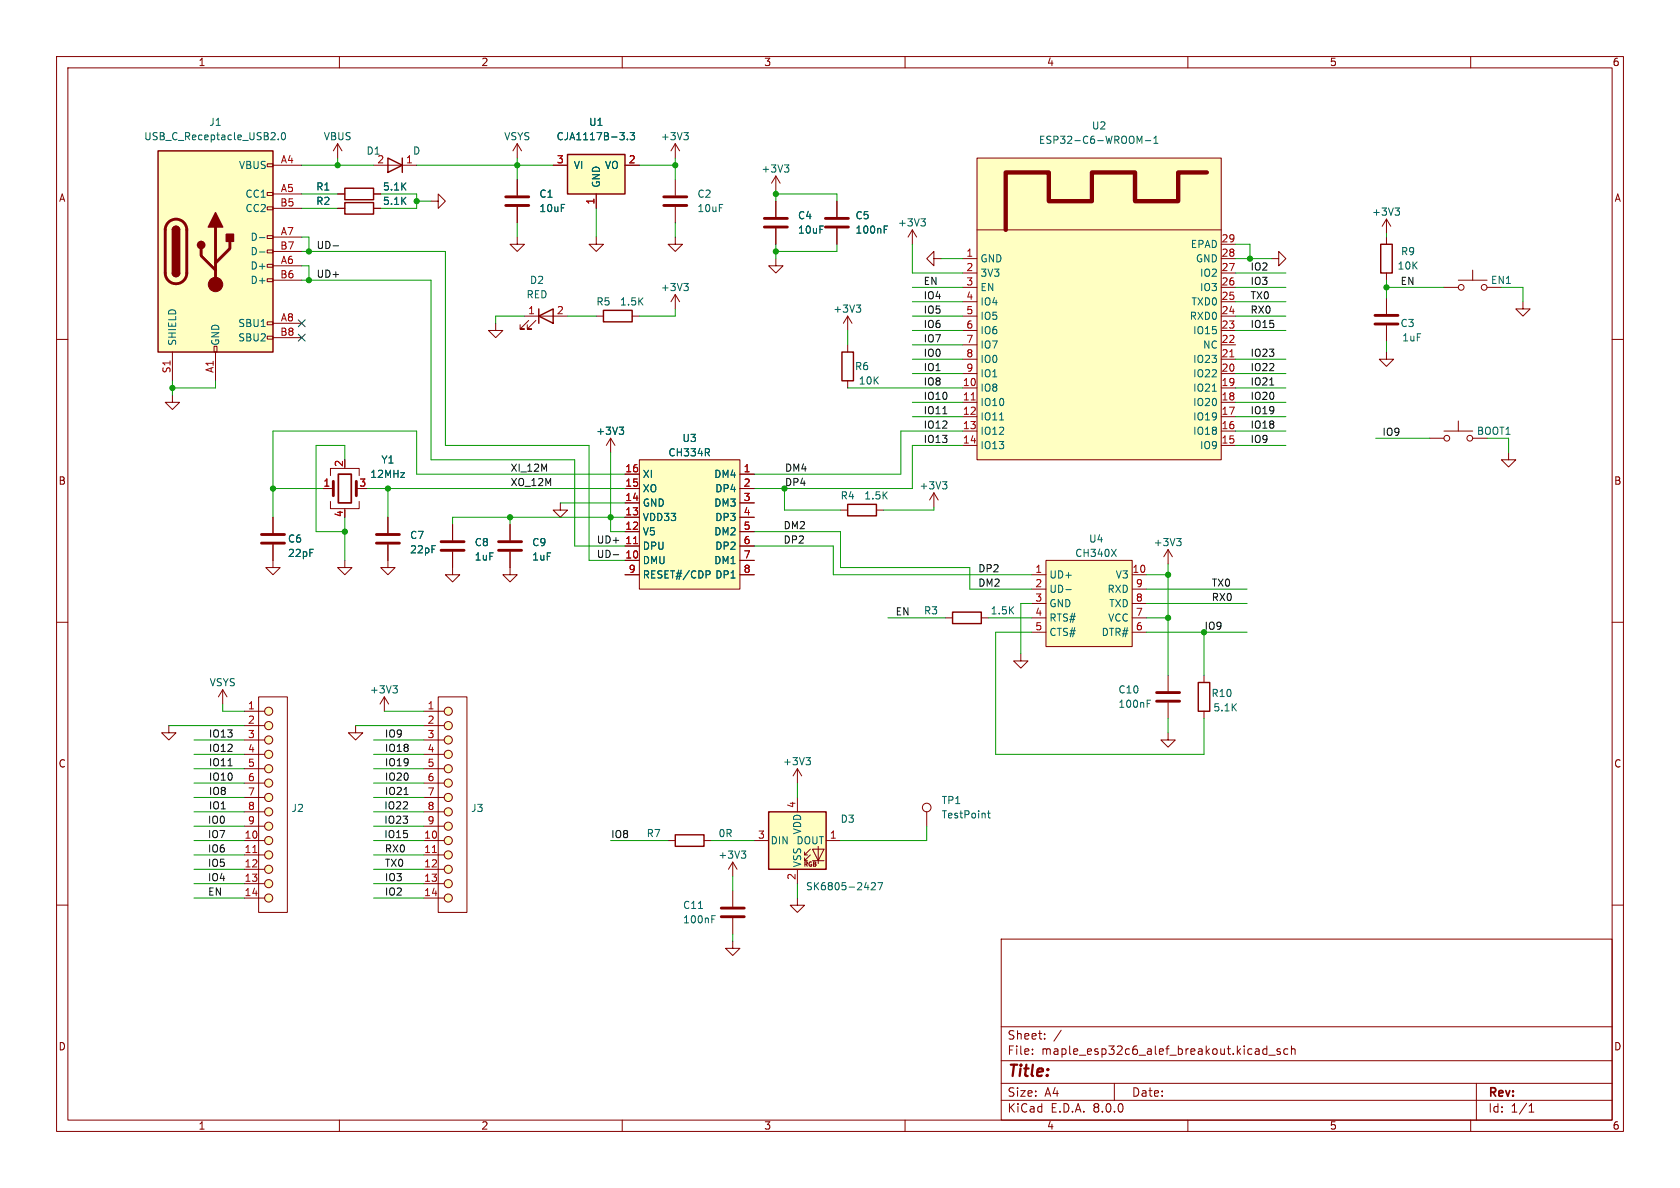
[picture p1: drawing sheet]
<svg xmlns="http://www.w3.org/2000/svg" width="297mm" height="210mm" viewBox="0 0 297 210" stroke-linecap="round" stroke-linejoin="round" font-family="sans-serif">
<g fill="none" stroke="#840000" stroke-width=".18">
<path d="M10 10h277v190h-277zM12 12h273v186h-273zM60 10v2M110 10v2M160 10v2M210 10v2M260 10v2M10 60h2M285 60h2M107.9 77.5l-.7 1.2M107.9 77.5v2.5M107.9 77.5l.8 1.2"/>
<path d="M48.3 96.3v4h1.2l-1.2 1.3-1.3-1.3h1.3M48.3 91.4v2.8M10 110h2M285 110h2M10 160h2M285 160h2M129.5 166.4v1.2h1.3l-1.3 1.3-1.2-1.3h1.2M177 166h108v32h-108zM60 198v2M110 198v2M160 198v2M177 194.5h108"/>
<path d="M177 191.5h108M177 187.5h108M177 181.5h108M182.5 186.3v.1M182.5 185.5v.1M184.7 183.6v.1M184.7 182.8v.1M187.6 182.1l-1.3 2M197 191.5v3M210 198v2M224 184.9v1.5M224 185.5l-.5-.1-.3 .3v.4l.2 .2h.6"/>
<path d="M224.3 186.5h1.2M226.3 185.5l-.3-.1-.3 .2 .1 .2 .5 .2v.3h-.6M227.7 185.5l-.5-.1-.2 .3v.4l.1 .2h.6M228.3 185.5l.2-.1 .4 .1 .1 .9M228.3 184.9v1.5M260 198v2M261 191.5v6.5M270.3 196.6h.9M270.3 195.5l.4-.4v1.5"/>
</g>
<path d="M46.2 96h4.1M46.2 94.5h4.1" fill="none" stroke="#840000" stroke-width=".51"/>
<path d="M109.5 75.5h.7l-.4 .5M110 76l.2 .2v.3l-.2 .3" fill="none" stroke="#006464" stroke-width=".18"/>
<path d="M113 81.3h17.8v22.8h-17.8z" fill="#ffffc2"/>
<g fill="none" stroke="#840000" stroke-width=".18">
<path d="M61 99.1v1.2h1.2l-1.2 1.3-1.3-1.3h1.3M110.5 83.8h2.5M110.5 99.1h2.5M110.5 96.5h2.5M110.5 94h2.5M110.5 91.4h2.5M110.5 88.9h2.5M110.5 86.4h2.5M113 81.3h17.8v22.8h-17.8zM130.8 83.8h2.5M130.8 99.1h2.5M130.8 96.5h2.5"/>
<path d="M130.8 94h2.5M130.8 91.4h2.5M130.8 88.9h2.5M130.8 86.4h2.5M80 100.3v1.3h1.3l-1.3 1.3-1.3-1.3h1.3M90.2 100.3v1.3h1.2l-1.2 1.3-1.3-1.3h1.3M110.5 101.6h2.5M130.8 101.6h2.5M62.9 128.3v1.2h1.2l-1.2 1.3-1.3-1.3h1.3M67.9 123.2l-.7 1.3M67.9 123.2v2.5M67.9 123.2l.8 1.3"/>
<path d="M74.9 138.4h3.6M74.9 135.9h3.6M74.9 133.4h3.6M74.9 130.8h3.6M74.9 128.3h3.6M74.9 125.7h3.6M77.5 123.2h5v38.1h-5zM74.9 158.8h3.6M74.9 156.2h3.6M74.9 153.7h3.6M74.9 151.1h3.6M74.9 148.6h3.6"/>
<path d="M74.9 146.1h3.6M74.9 143.5h3.6M74.9 141h3.6M118.1 148.6h1.3M124.5 148.6h1.2M129.5 152.4v2.5M129.5 157.5v2.8M129.5 152.4l-.7 1.3M129.5 152.4l.8 1.3M141 158.8v1.2h1.2l-1.2 1.3-1.3-1.3h1.3M163.8 143.5v2.6M129.5 162.3v2.8"/>
<circle cx="79.2" cy="133.3" r=".72"/>
<circle cx="79.2" cy="128.3" r=".72"/>
<circle cx="79.2" cy="138.4" r=".72"/>
<circle cx="79.2" cy="135.9" r=".72"/>
<circle cx="79.2" cy="130.8" r=".72"/>
<circle cx="79.2" cy="125.7" r=".72"/>
<circle cx="79.2" cy="151.1" r=".72"/>
<circle cx="79.2" cy="158.7" r=".72"/>
<circle cx="79.2" cy="143.5" r=".72"/>
<circle cx="79.2" cy="141" r=".72"/>
<circle cx="79.2" cy="148.6" r=".72"/>
<circle cx="79.2" cy="146" r=".72"/>
<circle cx="79.2" cy="156.2" r=".72"/>
<circle cx="79.2" cy="153.7" r=".72"/>
<circle cx="163.8" cy="142.7" r=".76"/>
</g>
<path d="M112 96.1h.7M76.4 150.7h.8" fill="none" stroke="#a90000" stroke-width=".18"/>
<path d="M125 80l.4 .6M125.4 79.4v.5M124.8 100.9h.5l.3 .3-.2 .3-.6 .1M69.5 121.2h.7l-.4 .5M70 121.7l.2 .3v.3l-.2 .2M131.1 150.4h.7l-.4 .5M131.6 150.9l.2 .3v.3l-.2 .2M174.6 143.8h.5M174.8 143.3v1.1l.3 .2M123.5 160.6h.7M125.8 162.5h.5M125.8 161.9h.6" fill="none" stroke="#006464" stroke-width=".18"/>
<g fill="#ffffc2" stroke="#ffffc2" stroke-width=".18">
<circle cx="79.2" cy="158.7" r=".72"/>
<circle cx="79.2" cy="156.2" r=".72"/>
<circle cx="79.2" cy="153.7" r=".72"/>
<circle cx="79.2" cy="151.1" r=".72"/>
<circle cx="79.2" cy="148.6" r=".72"/>
<circle cx="79.2" cy="146" r=".72"/>
<circle cx="79.2" cy="143.5" r=".72"/>
<circle cx="79.2" cy="141" r=".72"/>
<circle cx="79.2" cy="138.4" r=".72"/>
<circle cx="79.2" cy="135.9" r=".72"/>
<circle cx="79.2" cy="133.3" r=".72"/>
<circle cx="79.2" cy="130.8" r=".72"/>
<circle cx="79.2" cy="128.3" r=".72"/>
<circle cx="79.2" cy="125.7" r=".72"/>
</g>
<path d="M127.5 162.1h4.1M127.5 160.5h4.1" fill="none" stroke="#840000" stroke-width=".51"/>
<path d="M119.4 147.6h5.1v2h-5.1z" fill="none" stroke="#840000" stroke-width=".25"/>
<path d="M135.9 143.5h10.1v10.2h-10.1z" fill="#ffffc2"/>
<g fill="none" stroke="#840000" stroke-width=".18">
<path d="M59.7 25.4l-.8 1.3M59.7 25.4v2.5M59.7 25.4l.8 1.3M59.7 34.3h1.3M66 34.3h1.3M141 135.9v2.5M141 135.9l-.8 1.3M141 135.9l.7 1.3M133.3 148.6h2.6M141 141v2.5M141 153.7v2.5M142.2 152.1h.5"/>
<path d="M142.2 151.1h.5M143.3 151.1l-1.1 1v-.5M143.3 150.1l-1.1 1v-.5M143.6 150.1h2.1l-1 2zM143.6 152.1h2.1M144.7 149.6v3.1M146 148.6h2.6"/>
</g>
<path d="M61 33.3h5v2h-5zM135.9 143.5h10.1v10.2h-10.1z" fill="none" stroke="#840000" stroke-width=".25"/>
<path d="M142.5 133.9h.8l-.5 .5M143 134.4l.3 .3v.3l-.3 .2M154 156.1l.5-.1 .3 .4-.8 .9h.8M155.2 156h.8l-.5 1.3" fill="none" stroke="#006464" stroke-width=".18"/>
<path d="M27.9 26.7h20.4v35.5h-20.4z" fill="#ffffc2"/>
<g fill="none" stroke="#840000" stroke-width=".18">
<path d="M47.2 36.6h1.1v.5h-1.1zM47.2 34h1.1v.5h-1.1zM47.2 29h1.1v.5h-1.1zM48.3 29.2h5M48.3 34.3h5M48.3 36.8h5M47.2 59.4h1.1v.5h-1.1zM47.2 56.9h1.1v.5h-1.1zM47.2 49.3h1.1v.5h-1.1zM47.2 46.7h1.1v.5h-1.1zM47.2 44.2h1.1v.5h-1.1zM47.2 41.7h1.1v.5h-1.1z"/>
<path d="M48.3 47h5M48.3 41.9h5M48.3 57.2h5M48.3 49.5h5M48.3 44.5h5M48.3 59.7h5M87.6 57.2v1.2h1.3l-1.3 1.3-1.2-1.3h1.2M30.5 62.2v5.1M37.8 61.2h.6v1h-.6zM38.1 62.2v5.1M245.1 62.2v1.3h-1.3l1.3 1.3 1.3-1.3h-1.3M148.6 90.2h1.3"/>
<path d="M154.9 90.2h1.3M165.1 87.1l-.8 1.3M165.1 87.1v2.6M165.1 87.1l.8 1.3M206.5 97.2v2.5M206.5 97.2l-.8 1.2M206.5 97.2l.8 1.2M180.5 115.6v1.2h1.2l-1.2 1.3-1.3-1.3h1.3M206.5 119.4v2.8M212.9 119.4v1.3M206.5 129.5v1.3h1.3l-1.3 1.3-1.3-1.3h1.3M206.5 124.2v2.8"/>
<path d="M212.9 125.7v1.3"/>
</g>
<path d="M27.9 26.7h20.4v35.5h-20.4zM30.5 48.3a.64 .64 0 0 0 .6 .6 .64 .64 0 0 0 .6-.6M30.5 40.6a.64 .64 0 0 1 .6-.6 .64 .64 0 0 1 .6 .6M149.9 89.2h5v2h-5zM211.8 120.7h2.1v5h-2.1z" fill="none" stroke="#840000" stroke-width=".25"/>
<path d="M29.8 39.3a1.91 1.91 0 0 1 2-.4 1.91 1.91 0 0 1 1.2 1.7v7.7a1.91 1.91 0 0 1-1.9 1.9 1.91 1.91 0 0 1-1.9-1.9v-7.8l.2-.6zM35.6 43.9v1.3l2.5 2.6M38.1 40.1v10.2M40.6 42.7v1.2l-2.5 2.6M204.5 124h4M204.5 122.4h4" fill="none" stroke="#840000" stroke-width=".51"/>
<g fill="#840000" stroke="#840000" stroke-width=".25">
<path d="M30.5 48.3h1.2a.64 .64 0 0 1-.6 .6 .64 .64 0 0 1-.6-.6z"/>
<path d="M30.5 40.6h1.2v7.7h-1.2z"/>
<path d="M30.7 40.2a.64 .64 0 0 1 .7-.1 .64 .64 0 0 1 .3 .5h-1.2z"/>
<path d="M38.1 37.6l1.3 2.5h-2.6z"/>
<path d="M40 41.4h1.3v1.3h-1.3z"/>
<circle cx="35.6" cy="43.3" r=".63"/>
</g>
<circle cx="38.1" cy="50.3" r="1.27" fill="#840000" stroke="#840000" stroke-width=".18"/>
<path d="M49.2 24.6v.1M49.9 23.6l.1-.2a.68 .68 0 0 1 .5 .7 .68 .68 0 0 1-.5 .6l-.1-.1-.2-.4zM45.9 42h.9M45.9 44.5h.9M166.6 85.2h.8l-.4 .4M167.2 85.6l.2 .3v.3l-.2 .2M208 95.2h.8l-.4 .5M208.6 95.7l.2 .2v.3l-.2 .3M202.8 124.4h.4M202.8 123.8h.6" fill="none" stroke="#006464" stroke-width=".18"/>
<path d="M184.9 99.1h15.3v15.2h-15.3z" fill="#ffffc2"/>
<g fill="none" stroke="#840000" stroke-width=".18">
<path d="M66 29.2h7.7M91.4 25.4l-.7 1.3M91.4 25.4v2.5M91.4 31.8v2.7M91.4 36.6v2.8M91.4 25.4l.8 1.3M245.1 38.7v2.6M245.1 38.7l.8 1.3M245.1 38.7l-.8 1.3M119.4 41.9v1.3h1.2l-1.2 1.3-1.3-1.3h1.3M224.8 45.7h1.3v-1.2l1.2 1.2-1.2 1.3v-1.3M245.1 41.9v1.3"/>
<path d="M245.1 48.3v1.2M245.1 52.7v2.8M245.1 57.5v2.8M255.3 50.8h2.5M257.8 49.5h5.1M260.3 47.8v1.7M262.9 50.8h2.5M269.2 53.3v1.3h-1.2l1.2 1.3 1.3-1.3h-1.3M30.5 69.9v1.2h1.2l-1.2 1.3-1.3-1.3h1.3M252.7 77.5h2.6M255.3 76.2h5M257.8 74.4v1.8"/>
<path d="M260.3 77.5h2.6M57.1 86.4h1.8M58.4 88.6v1.3h5.1v-1.3M58.4 84.1v-1.3h5.1v1.3M61 89.9v.3M68.6 96.3v4h1.2l-1.2 1.3-1.3-1.3h1.3M68.6 91.4v2.8M80 92.7v2.8M80 97.5v2.8M90.2 92.7v2.8M90.2 97.5v2.8M99.1 88.9v1.3h1.2l-1.2 1.2-1.3-1.2h1.3"/>
<path d="M184.9 99.1h15.3v15.2h-15.3zM266.7 80v1.3h-1.3l1.3 1.3 1.3-1.3h-1.3M167.1 109.2h1.3M173.5 109.2h1.3M182.4 101.6h2.5M182.4 104.1h2.5M182.4 106.7h2.5M182.4 109.2h2.5M182.4 111.8h2.5M200.2 101.6h2.5M200.2 104.1h2.5M200.2 106.7h2.5"/>
<path d="M200.2 109.2h2.5M200.2 111.8h2.5"/>
<circle cx="258.3" cy="50.8" r=".51"/>
<circle cx="262.4" cy="50.8" r=".51"/>
<circle cx="255.8" cy="77.5" r=".51"/>
<circle cx="259.8" cy="77.5" r=".51"/>
</g>
<path d="M246.6 36.8h.8l-.4 .5M247.2 37.3l.2 .2v.3l-.2 .2M196.5 97.1l.8 1.3M197.3 97.1l-.8 1.3M188.4 104.2h1" fill="none" stroke="#006464" stroke-width=".18"/>
<path d="M68.6 27.9l2.5 1.3-2.5 1.3zM71.1 27.9v2.6M244.1 43.2h2v5.1h-2zM168.4 108.2h5.1v2h-5.1z" fill="none" stroke="#840000" stroke-width=".25"/>
<path d="M89.4 36.3h4.1M89.4 34.8h4.1M243.1 57.3h4M243.1 55.8h4M58.9 85.1v2.5M63 85.1v2.5M66.5 96h4.1M66.5 94.5h4.1M78 97.3h4M78 95.8h4M88.1 97.3h4.1M88.1 95.8h4.1" fill="none" stroke="#840000" stroke-width=".51"/>
<path d="M59.8 83.8h2.3v5.1h-2.3z" fill="none" stroke="#840000" stroke-width=".3"/>
<path d="M172.7 27.9h43.2v53.4h-43.2z" fill="#ffffc2"/>
<g fill="none" stroke="#840000" stroke-width=".18">
<path d="M172.7 27.9h43.2v53.4h-43.2zM170.2 45.7h2.5M170.2 48.3h2.5M170.2 58.4h2.5M170.2 55.9h2.5M170.2 53.3h2.5M170.2 50.8h2.5M172.7 40.6h43.2M215.9 45.7h2.5M215.9 48.3h2.5M215.9 58.4h2.5M215.9 55.9h2.5"/>
<path d="M215.9 53.3h2.5M215.9 50.8h2.5M215.9 43.2h2.5M170.2 68.6h2.5M170.2 71.1h2.5M170.2 73.7h2.5M170.2 76.2h2.5M170.2 78.7h2.5M170.2 66h2.5M170.2 63.5h2.5M170.2 61h2.5M215.9 68.6h2.5"/>
<path d="M215.9 71.1h2.5M215.9 73.7h2.5M215.9 76.2h2.5M215.9 78.7h2.5M215.9 66h2.5M215.9 63.5h2.5M215.9 61h2.5"/>
</g>
<path d="M213.4 30.5h-5.1v5.1h-7.6v-5.1h-7.7v5.1h-7.6v-5.1h-7.6v10.1" fill="none" stroke="#840000" stroke-width=".76"/>
<path d="M171.7 70.7h.7M217.4 63.1h.7" fill="none" stroke="#a90000" stroke-width=".18"/>
<path d="M201.4 25l.5-.9v1.2M202.5 24.9h.9M204 25.3h.7M204 24.4l.3-.3v1.2M176.7 74.2h.7M214.3 69.2h.7" fill="none" stroke="#006464" stroke-width=".18"/>
<path d="M100.3 27.3h10.2v7h-10.2z" fill="#ffffc2"/>
<path d="M61 35.8h5v2h-5zM100.3 27.3h10.2v7h-10.2zM95.2 55.9l2.6-1.3v2.6zM95.2 54.6v2.6M106.7 54.9h5.1v2h-5.1zM148.8 62.2h2.1v5.1h-2.1z" fill="none" stroke="#840000" stroke-width=".25"/>
<g fill="none" stroke="#840000" stroke-width=".18">
<path d="M59.7 36.8h1.3M59.7 34.3h1.3M66 36.8h1.3M66 34.3h1.3M76.2 35.6h1.3v-1.3l1.2 1.3-1.2 1.2v-1.2M91.4 31.8v2.7M91.4 36.6v2.8M97.8 29.2h2.5M105.4 34.3v2.5M110.5 29.2h2.5M119.4 25.4v2.5M119.4 31.8v2.7"/>
<path d="M119.4 36.6v2.8M119.4 25.4l-.8 1.3M119.4 25.4l.7 1.3M137.2 31.1l-.8 1.3M137.2 31.1v2.6M137.2 35.6v2.8M137.2 31.1l.7 1.3M148 35.6v2.8M91.4 41.9v1.3h1.3l-1.3 1.3-1.2-1.3h1.2M92.7 55.9h7.6M93.5 56.6l-1.6 1.6h.8h-.8v-.8M94.7 56.6l-1.5 1.6h.8h-.8v-.8"/>
<path d="M105.4 41.9v1.3h1.3l-1.3 1.3-1.3-1.3h1.3M105.4 55.9h1.3M111.8 55.9h1.2M119.4 52.1v2.5M119.4 52.1l-.8 1.2M119.4 52.1l.7 1.2M137.2 45.7v1.3h1.2l-1.2 1.3-1.3-1.3h1.3M137.2 40.4v2.8M148 40.4v2.8M149.9 55.9l-.8 1.3M149.9 55.9v2.5M149.9 55.9l.7 1.3"/>
<path d="M161.3 40.6l-.8 1.3M161.3 40.6v2.6M161.3 40.6l.8 1.3M165.1 45.7v-1.2l-1.3 1.2 1.3 1.3v-1.3h1.3M149.9 61v1.2M149.9 67.3v1.3M48.3 91.4v2.8M48.3 96.3v2.8M57.1 86.4h1.3M68.6 91.4v2.8M68.6 96.3v2.8M80 92.7v2.8"/>
<path d="M80 97.5v2.8M90.2 92.7v2.8M90.2 97.5v2.8M110.5 86.4h2.5M110.5 83.8h2.5M110.5 99.1h2.5M110.5 96.5h2.5M110.5 94h2.5M110.5 91.4h2.5M110.5 88.9h2.5M130.8 86.4h2.5M130.8 83.8h2.5"/>
<path d="M130.8 99.1h2.5M130.8 96.5h2.5M130.8 94h2.5M130.8 91.4h2.5M130.8 88.9h2.5M110.5 101.6h2.5M130.8 101.6h2.5M29.8 128.3v1.2h1.3l-1.3 1.3-1.2-1.3h1.2M39.4 121.9l-.8 1.3M39.4 121.9v2.6M39.4 121.9l.7 1.3M43.2 138.4h3.5"/>
<path d="M43.2 135.9h3.5M43.2 133.4h3.5M43.2 130.8h3.5M43.2 128.3h3.5M43.2 125.7h3.5M45.7 123.2h5.1v38.1h-5.1zM43.2 158.8h3.5M43.2 156.2h3.5M43.2 153.7h3.5M43.2 151.1h3.5M43.2 148.6h3.5M43.2 146.1h3.5"/>
<path d="M43.2 143.5h3.5M43.2 141h3.5"/>
<circle cx="47.5" cy="138.4" r=".72"/>
<circle cx="47.5" cy="135.9" r=".72"/>
<circle cx="47.5" cy="128.3" r=".72"/>
<circle cx="47.5" cy="130.8" r=".72"/>
<circle cx="47.5" cy="133.3" r=".72"/>
<circle cx="47.5" cy="125.7" r=".72"/>
<circle cx="47.5" cy="151.1" r=".72"/>
<circle cx="47.5" cy="143.5" r=".72"/>
<circle cx="47.5" cy="158.7" r=".72"/>
<circle cx="47.5" cy="141" r=".72"/>
<circle cx="47.5" cy="148.6" r=".72"/>
<circle cx="47.5" cy="156.2" r=".72"/>
<circle cx="47.5" cy="153.7" r=".72"/>
<circle cx="47.5" cy="146" r=".72"/>
</g>
<g fill="none" stroke="#006464" stroke-width=".18">
<path d="M109.6 23.4h.8l-.5 .5M110.3 24v.6M110.9 24.6v.1M111.4 23.4h.8l-.4 .5 .3 .1v.6l-.2 .1-.5-.1M120.9 23.4h.8l-.4 .5M121.4 23.9l.3 .3v.3l-.3 .2M138.7 29.2h.8l-.5 .4M139.2 29.6l.3 .3v.3l-.3 .2M156.3 39.9h.6M162.8 38.7h.8l-.4 .5M163.3 39.2l.3 .2v.3l-.3 .2M120.9 50.1h.8l-.4 .5"/>
<path d="M121.4 50.6l.3 .2v.3l-.3 .3M151.4 53.9h.8l-.5 .5M151.9 54.4l.3 .2v.3l-.3 .3M156.3 40.6h.4M109.5 75.5h.7l-.4 .5M110 76l.2 .2v.3l-.2 .3M125 80l.4 .6M125.4 79.4v.5M124.8 100.9h.5l.3 .3-.2 .3-.6 .1"/>
</g>
<path d="M117.3 36.3h4.1M117.3 34.8h4.1M135.1 38.6h4.1M145.9 38.6h4.1M135.1 40.1h4.1M145.9 40.1h4.1" fill="none" stroke="#840000" stroke-width=".51"/>
<g fill="#ffffc2" stroke="#ffffc2" stroke-width=".18">
<circle cx="47.5" cy="158.7" r=".72"/>
<circle cx="47.5" cy="156.2" r=".72"/>
<circle cx="47.5" cy="153.7" r=".72"/>
<circle cx="47.5" cy="151.1" r=".72"/>
<circle cx="47.5" cy="148.6" r=".72"/>
<circle cx="47.5" cy="146" r=".72"/>
<circle cx="47.5" cy="143.5" r=".72"/>
<circle cx="47.5" cy="141" r=".72"/>
<circle cx="47.5" cy="138.4" r=".72"/>
<circle cx="47.5" cy="135.9" r=".72"/>
<circle cx="47.5" cy="133.3" r=".72"/>
<circle cx="47.5" cy="130.8" r=".72"/>
<circle cx="47.5" cy="128.3" r=".72"/>
<circle cx="47.5" cy="125.7" r=".72"/>
</g>
<path d="M112 96.1h.7M44.7 150.7h.7" fill="none" stroke="#a90000" stroke-width=".18"/>
<path d="M58.9 43.5h1M166.7 73.1h.7M224.5 68.1h.7M108.4 98.1h1M40.3 135.4h.7M71.4 140.5h.8" fill="none" stroke="#0f0f0f" stroke-width=".18"/>
<g fill="none" stroke="#009600" stroke-width=".18">
<path d="M53.3 34.3h6.4M53.3 36.8h6.4M53.3 29.2h12.7M59.7 27.9v1.3M67.3 34.3h6.4v2.5h-6.4M73.7 35.6h2.5M73.7 29.2h24.1M91.4 27.9v3.9M91.4 39.4v2.5M105.4 36.8v5.1M113 29.2h6.4M119.4 27.9v3.9"/>
<path d="M119.4 39.4v2.5M137.2 34.3h10.8v1.3M137.2 33.7v1.9M53.3 41.9h1.3v2.6M53.3 47h1.3v2.5M53.3 49.5h22.9v31.8h25.4v15.2h8.9M53.3 44.5h25.4v34.2h25.4v20.4h6.4M92.7 55.9h-5.1v1.3M100.3 55.9h5.1M119.4 54.6v1.3h-6.4M137.2 43.2v2.5M148 43.2v1.3h-10.8"/>
<path d="M149.9 58.4v2.6M161.3 55.9h8.9M161.3 53.3h8.9M161.3 50.8h8.9M161.3 58.4h8.9M161.3 43.2v5.1h8.9M166.4 45.7h3.8M218.4 55.9h8.9M218.4 53.3h8.9M218.4 50.8h8.9M218.4 58.4h8.9M218.4 45.7h6.4"/>
<path d="M218.4 48.3h8.9M218.4 43.2h2.6v2.5M245.1 50.8h10.2M245.1 41.3v.6M245.1 49.5v3.2M265.4 50.8h3.8v2.5M30.5 67.3v2.6M38.1 67.3v1.3h-7.6M149.9 68.6h20.3M161.3 63.5h8.9M161.3 61h8.9M161.3 66h8.9"/>
<path d="M161.3 73.7h8.9M161.3 71.1h8.9M170.2 78.7h-8.9v7.7h-28M170.2 76.2h-10.9v7.6h-26M218.4 63.5h8.9M218.4 68.6h8.9M218.4 66h8.9M218.4 76.2h8.9M218.4 78.7h8.9M218.4 73.7h8.9M218.4 71.1h8.9M243.2 77.5h9.5"/>
<path d="M245.1 60.3v1.9M262.9 77.5h3.8v2.5M48.3 86.4h8.8M61 81.3v-2.6h-5.1v15.3h5.1M61 91.4v7.7M64.8 86.4h45.7M68.6 86.4v5M90.2 91.4v1.3M99.1 88.9h11.4M107.9 80v14h2.6M110.5 83.8h-36.8v-7.6h-25.4v15.2M110.5 91.4h-30.5v1.3"/>
<path d="M133.3 94h15.3v6.3h22.8v3.8h11M133.3 96.5h14v5.1h35.1M138.7 86.4v3.8h9.9M165.1 89.7v.5h-8.9M206.5 99.7v19.7M157 109.2h10.1M174.8 109.2h7.6M182.4 111.8h-6.4v21.6h36.9v-6.4M182.4 106.7h-1.9v8.9M202.7 101.6h3.8M202.7 111.8h17.8M202.7 104.1h17.8"/>
<path d="M202.7 106.7h17.8M202.7 109.2h3.8M212.9 111.8v7.6M29.8 128.3h13.4M34.3 135.9h8.9M34.3 138.4h8.9M34.3 133.4h8.9M34.3 130.8h8.9M39.4 124.5v1.2h3.8M62.9 128.3h12M66 135.9h8.9M66 138.4h8.9"/>
<path d="M66 133.4h8.9M66 130.8h8.9M67.9 125.7h7M141 138.4v2.6M206.5 127v2.5M34.3 141h8.9M34.3 158.8h8.9M34.3 156.2h8.9M34.3 153.7h8.9M34.3 148.6h8.9M34.3 143.5h8.9M34.3 146.1h8.9"/>
<path d="M34.3 151.1h8.9M66 141h8.9M66 158.8h8.9M66 156.2h8.9M66 153.7h8.9M66 148.6h8.9M66 143.5h8.9M66 146.1h8.9M66 151.1h8.9M107.9 148.6h10.2M125.7 148.6h7.6M129.5 154.9v2.6"/>
<path d="M141 156.2v2.6M163.8 146.1v2.5h-15.2M129.5 165.1v1.3"/>
</g>
<path d="M52.7 56.5l1.2 1.3M52.7 59.1l1.2 1.2M53.9 56.5l-1.2 1.3M53.9 59.1l-1.2 1.2" fill="none" stroke="#000084" stroke-width=".18"/>
<g fill="#009600" stroke="#009600" stroke-width=".18">
<circle cx="138.7" cy="86.4" r=".46"/>
<circle cx="206.5" cy="109.2" r=".46"/>
<circle cx="206.5" cy="101.6" r=".46"/>
<circle cx="212.9" cy="111.8" r=".46"/>
<circle cx="221" cy="45.7" r=".46"/>
<circle cx="245.1" cy="50.8" r=".46"/>
<circle cx="48.3" cy="86.4" r=".46"/>
<circle cx="68.6" cy="86.4" r=".46"/>
<circle cx="30.5" cy="68.6" r=".46"/>
<circle cx="61" cy="94" r=".46"/>
<circle cx="107.9" cy="91.4" r=".46"/>
<circle cx="90.2" cy="91.4" r=".46"/>
<circle cx="59.7" cy="29.2" r=".46"/>
<circle cx="54.6" cy="49.5" r=".46"/>
<circle cx="54.6" cy="44.5" r=".46"/>
<circle cx="73.7" cy="35.6" r=".46"/>
<circle cx="91.4" cy="29.2" r=".46"/>
<circle cx="137.2" cy="34.3" r=".46"/>
<circle cx="119.4" cy="29.2" r=".46"/>
<circle cx="137.2" cy="44.5" r=".46"/>
</g>
<text font-size="2.8" fill="#840000" x="178" y="190.9">Title:</text>
<g font-size="2.1" fill="#840000">
<text x="178" y="184">Sheet:</text>
<text x="178" y="186.7">File:</text>
<text x="184.1" y="186.7">maple_esp32c6_alef_breakout.kicad_sch</text>
<text x="178" y="196.9">KiCad</text>
<text x="178" y="194.1">Size:</text>
<text x="184.7" y="194.1">A4</text>
<text x="185.7" y="196.9">E.D.A.</text>
<text x="193.3" y="196.9">8.0.0</text>
<text x="200" y="194.1">Date:</text>
<text x="263" y="194.3">Rev:</text>
<text x="263" y="196.9">Id:</text>
<text x="267.1" y="196.9">1/1</text>
</g>
<g font-size="1.8" fill="#840000">
<text x="35" y="11.9">1</text>
<text x="85" y="11.9">2</text>
<text x="135" y="11.9">3</text>
<text x="185" y="11.9">4</text>
<text x="235" y="11.9">5</text>
<text x="285" y="11.9">6</text>
<text x="10.3" y="35.9">A</text>
<text x="285.3" y="35.9">A</text>
<text x="10.3" y="85.9">B</text>
<text x="285.3" y="85.9">B</text>
<text x="10.3" y="135.9">C</text>
<text x="285.3" y="135.9">C</text>
<text x="10.3" y="185.9">D</text>
<text x="285.3" y="185.9">D</text>
<text x="35" y="199.9">1</text>
<text x="85" y="199.9">2</text>
<text x="135" y="199.9">3</text>
<text x="185" y="199.9">4</text>
<text x="235" y="199.9">5</text>
<text x="285" y="199.9">6</text>
</g>
<g font-size="1.8" fill="#006464">
<text x="36.9" y="22.5">J1</text>
<text x="104" y="22.5">U1</text>
<text x="192.9" y="23.1">U2</text>
<text x="25.4" y="25">USB_C_Receptacle_USB2.0</text>
<text x="57.1" y="25">VBUS</text>
<text x="64.7" y="27.5">D1</text>
<text x="66.6" y="29">2</text>
<text x="72.9" y="27.5">D</text>
<text x="89" y="25">VSYS</text>
<text x="98.3" y="25">CJA1117B-3.3</text>
<text x="116.7" y="25">+3V3</text>
<text x="183.6" y="25.6">ESP32-C6-WROOM-1</text>
<text x="42.1" y="30.1">VBUS</text>
<text x="43.3" y="35.2">CC1</text>
<text x="55.8" y="33.9">R1</text>
<text x="67.6" y="33.9">5.1K</text>
<text x="95.3" y="35.2">C1</text>
<text x="101.3" y="30.1">VI</text>
<text x="106.3" y="33.3" transform="rotate(-90 106.3 33.3)">GND</text>
<text x="106.9" y="30.1">VO</text>
<text x="123.2" y="35.2">C2</text>
<text x="134.5" y="30.7">+3V3</text>
<text x="43.3" y="37.7">CC2</text>
<text x="55.8" y="36.4">R2</text>
<text x="67.6" y="36.4">5.1K</text>
<text x="95.3" y="37.7">10uF</text>
<text x="123.2" y="37.7">10uF</text>
<text x="141" y="39">C4</text>
<text x="141" y="41.5">10uF</text>
<text x="151.1" y="39">C5</text>
<text x="151.1" y="41.5">100nF</text>
<text x="158.6" y="40.2">+3V3</text>
<text x="242.5" y="38.3">+3V3</text>
<text x="44.2" y="47.9">D+</text>
<text x="44.2" y="42.8">D-</text>
<text x="44.2" y="45.3">D-</text>
<text x="173.2" y="46.6">GND</text>
<text x="210.4" y="44">EPAD</text>
<text x="211.3" y="46.6">GND</text>
<text x="247" y="47.9">10K</text>
<text x="247.6" y="45.3">R9</text>
<text x="44.2" y="50.4">D+</text>
<text x="93" y="52.9">RED</text>
<text x="93.6" y="50.4">D2</text>
<text x="116.7" y="51.7">+3V3</text>
<text x="173.2" y="49.1">3V3</text>
<text x="173.2" y="51.7">EN</text>
<text x="212" y="51.7">IO3</text>
<text x="212" y="49.1">IO2</text>
<text x="263.5" y="50.4">EN1</text>
<text x="42" y="58">SBU1</text>
<text x="105.3" y="54.2">R5</text>
<text x="109.5" y="54.2">1.5K</text>
<text x="147.2" y="55.5">+3V3</text>
<text x="173.2" y="54.2">IO4</text>
<text x="173.2" y="56.7">IO5</text>
<text x="173.2" y="59.3">IO6</text>
<text x="210.2" y="56.7">RXD0</text>
<text x="210.5" y="54.2">TXD0</text>
<text x="210.8" y="59.3">IO15</text>
<text x="247.5" y="58">C3</text>
<text x="31.3" y="61.2" transform="rotate(-90 31.3 61.2)">SHIELD</text>
<text x="39" y="61.2" transform="rotate(-90 39 61.2)">GND</text>
<text x="42" y="60.6">SBU2</text>
<text x="151.1" y="65.6">R6</text>
<text x="173.2" y="61.8">IO7</text>
<text x="173.2" y="64.4">IO0</text>
<text x="210.8" y="64.4">IO23</text>
<text x="212.6" y="61.8">NC</text>
<text x="247.8" y="60.6">1uF</text>
<text x="151.7" y="68.2">10K</text>
<text x="173.2" y="69.4">IO8</text>
<text x="173.2" y="72">IO10</text>
<text x="173.2" y="66.9">IO1</text>
<text x="210.8" y="72">IO20</text>
<text x="210.8" y="69.4">IO21</text>
<text x="210.8" y="66.9">IO22</text>
<text x="105.3" y="77.1">+3V3</text>
<text x="173.2" y="74.5">IO11</text>
<text x="173.2" y="77.1">IO12</text>
<text x="210.8" y="77.1">IO18</text>
<text x="210.8" y="74.5">IO19</text>
<text x="261" y="77.1">BOOT1</text>
<text x="67.3" y="82.1">Y1</text>
<text x="118.1" y="80.9">CH334R</text>
<text x="120.5" y="78.3">U3</text>
<text x="173.2" y="79.6">IO13</text>
<text x="212" y="79.6">IO9</text>
<text x="65.4" y="84.7">12MHz</text>
<text x="113.5" y="89.8">GND</text>
<text x="113.5" y="87.2">XO</text>
<text x="113.5" y="84.7">XI</text>
<text x="126.2" y="84.7">DM4</text>
<text x="126.2" y="89.8">DM3</text>
<text x="126.3" y="87.2">DP4</text>
<text x="148.5" y="88.5">R4</text>
<text x="152.7" y="88.5">1.5K</text>
<text x="162.5" y="86.7">+3V3</text>
<text x="72.4" y="95.5">C7</text>
<text x="113.5" y="94.8">V5</text>
<text x="113.5" y="92.3">VDD33</text>
<text x="126.2" y="94.8">DM2</text>
<text x="126.3" y="92.3">DP3</text>
<text x="50.8" y="96.1">C6</text>
<text x="50.8" y="98.7">22pF</text>
<text x="72.4" y="98">22pF</text>
<text x="83.8" y="96.7">C8</text>
<text x="83.8" y="99.3">1uF</text>
<text x="94" y="96.7">C9</text>
<text x="94" y="99.3">1uF</text>
<text x="113.5" y="99.9">DMU</text>
<text x="113.5" y="97.4">DPU</text>
<text x="126.2" y="99.9">DM1</text>
<text x="126.3" y="97.4">DP2</text>
<text x="190" y="98.7">CH340X</text>
<text x="192.4" y="96.1">U4</text>
<text x="203.9" y="96.7">+3V3</text>
<text x="113.5" y="102.5">RESET#/CDP</text>
<text x="126.3" y="102.5">DP1</text>
<text x="185.4" y="102.5">UD+</text>
<text x="185.4" y="105">UD-</text>
<text x="185.4" y="107.5">GND</text>
<text x="195.7" y="105">RXD</text>
<text x="196" y="107.5">TXD</text>
<text x="197.1" y="102.5">V3</text>
<text x="163.3" y="108.8">R3</text>
<text x="175" y="108.8">1.5K</text>
<text x="185.4" y="110.1">RTS#</text>
<text x="185.4" y="112.6">CTS#</text>
<text x="194.7" y="112.6">DTR#</text>
<text x="195.8" y="110.1">VCC</text>
<text x="37" y="121.5">VSYS</text>
<text x="65.3" y="122.8">+3V3</text>
<text x="197.6" y="125.3">100nF</text>
<text x="197.6" y="122.8">C10</text>
<text x="214.1" y="123.4">R10</text>
<text x="214.4" y="126">5.1K</text>
<text x="138.3" y="135.5">+3V3</text>
<text x="51.4" y="143.7">J2</text>
<text x="83.2" y="143.7">J3</text>
<text x="166.4" y="142.3">TP1</text>
<text x="114.2" y="148.2">R7</text>
<text x="126.9" y="148.2">0R</text>
<text x="136.1" y="149.5">DIN</text>
<text x="140.7" y="149.5">DOUT</text>
<text x="141.8" y="147.6" transform="rotate(-90 141.8 147.6)">VDD</text>
<text x="148.5" y="145.6">D3</text>
<text x="166.4" y="144.9">TestPoint</text>
<text x="126.9" y="152">+3V3</text>
<text x="141.8" y="153.4" transform="rotate(-90 141.8 153.4)">VSS</text>
<text x="120.7" y="160.9">C11</text>
<text x="142.4" y="157.6">SK6805-2427</text>
<text x="120.7" y="163.4">100nF</text>
</g>
<g font-size="1.8" fill="#a90000">
<text x="49.5" y="29">A4</text>
<text x="71.7" y="29">1</text>
<text x="98.4" y="29">3</text>
<text x="111.1" y="29">2</text>
<text x="49.5" y="34">A5</text>
<text x="49.5" y="36.6">B5</text>
<text x="49.5" y="41.7">A7</text>
<text x="105.2" y="36.3" transform="rotate(-90 105.2 36.3)">1</text>
<text x="49.5" y="44.2">B7</text>
<text x="49.5" y="46.7">A6</text>
<text x="170.7" y="45.5">1</text>
<text x="215.9" y="45.5">28</text>
<text x="215.9" y="42.9">29</text>
<text x="49.5" y="49.3">B6</text>
<text x="170.7" y="48">2</text>
<text x="170.7" y="50.5">3</text>
<text x="170.7" y="53.1">4</text>
<text x="215.9" y="53.1">25</text>
<text x="215.9" y="50.5">26</text>
<text x="215.9" y="48">27</text>
<text x="49.5" y="59.4">B8</text>
<text x="49.5" y="56.9">A8</text>
<text x="93.3" y="55.6">1</text>
<text x="98.4" y="55.6">2</text>
<text x="170.7" y="55.6">5</text>
<text x="170.7" y="58.2">6</text>
<text x="215.9" y="58.2">23</text>
<text x="215.9" y="55.6">24</text>
<text x="170.7" y="60.7">7</text>
<text x="170.7" y="63.2">8</text>
<text x="170.7" y="65.8">9</text>
<text x="215.9" y="65.8">20</text>
<text x="215.9" y="63.2">21</text>
<text x="215.9" y="60.7">22</text>
<text x="30.2" y="66.1" transform="rotate(-90 30.2 66.1)">S1</text>
<text x="37.8" y="66" transform="rotate(-90 37.8 66)">A1</text>
<text x="170.1" y="68.3">10</text>
<text x="170.1" y="70.9">11</text>
<text x="215.9" y="70.9">18</text>
<text x="215.9" y="68.3">19</text>
<text x="170.1" y="73.4">12</text>
<text x="170.1" y="75.9">13</text>
<text x="215.9" y="75.9">16</text>
<text x="215.9" y="73.4">17</text>
<text x="60.7" y="82.6" transform="rotate(-90 60.7 82.6)">2</text>
<text x="110.4" y="83.6">16</text>
<text x="131.4" y="83.6">1</text>
<text x="170.1" y="78.5">14</text>
<text x="215.9" y="78.5">15</text>
<text x="57.1" y="86.1">1</text>
<text x="63.4" y="86.1">3</text>
<text x="110.4" y="88.6">14</text>
<text x="110.4" y="86.1">15</text>
<text x="131.4" y="86.1">2</text>
<text x="131.4" y="88.6">3</text>
<text x="60.7" y="91.5" transform="rotate(-90 60.7 91.5)">4</text>
<text x="110.4" y="93.7">12</text>
<text x="110.4" y="91.2">13</text>
<text x="131.4" y="91.2">4</text>
<text x="131.4" y="93.7">5</text>
<text x="110.4" y="98.8">10</text>
<text x="110.4" y="96.3">11</text>
<text x="111.1" y="101.3">9</text>
<text x="131.4" y="96.3">6</text>
<text x="131.4" y="98.8">7</text>
<text x="131.4" y="101.3">8</text>
<text x="182.9" y="101.3">1</text>
<text x="200.1" y="101.3">10</text>
<text x="182.9" y="103.9">2</text>
<text x="182.9" y="106.4">3</text>
<text x="200.7" y="106.4">8</text>
<text x="200.7" y="103.9">9</text>
<text x="182.9" y="109">4</text>
<text x="182.9" y="111.5">5</text>
<text x="200.7" y="111.5">6</text>
<text x="200.7" y="109">7</text>
<text x="43.7" y="125.5">1</text>
<text x="75.5" y="125.5">1</text>
<text x="43.7" y="128">2</text>
<text x="43.7" y="130.6">3</text>
<text x="75.5" y="128">2</text>
<text x="75.5" y="130.6">3</text>
<text x="43.7" y="133.1">4</text>
<text x="43.7" y="135.6">5</text>
<text x="75.5" y="133.1">4</text>
<text x="75.5" y="135.6">5</text>
<text x="43.7" y="138.2">6</text>
<text x="43.7" y="140.7">7</text>
<text x="43.7" y="143.3">8</text>
<text x="75.5" y="138.2">6</text>
<text x="75.5" y="140.7">7</text>
<text x="75.5" y="143.3">8</text>
<text x="140.7" y="142.9" transform="rotate(-90 140.7 142.9)">4</text>
<text x="43.1" y="148.3">10</text>
<text x="43.7" y="145.8">9</text>
<text x="74.9" y="148.3">10</text>
<text x="75.5" y="145.8">9</text>
<text x="133.9" y="148.3">3</text>
<text x="146.6" y="148.3">1</text>
<text x="43.1" y="150.9">11</text>
<text x="43.1" y="153.4">12</text>
<text x="43.1" y="156">13</text>
<text x="74.9" y="150.9">11</text>
<text x="74.9" y="153.4">12</text>
<text x="74.9" y="156">13</text>
<text x="140.7" y="155.6" transform="rotate(-90 140.7 155.6)">2</text>
<text x="43.1" y="158.5">14</text>
<text x="74.9" y="158.5">14</text>
</g>
<g font-size="1.8" fill="#0f0f0f">
<text x="55.9" y="44.1">UD-</text>
<text x="221" y="47.9">IO2</text>
<text x="55.9" y="49.2">UD+</text>
<text x="163.2" y="50.5">EN</text>
<text x="163.2" y="53">IO4</text>
<text x="221" y="50.5">IO3</text>
<text x="221" y="53">TX0</text>
<text x="247.5" y="50.5">EN</text>
<text x="163.2" y="55.5">IO5</text>
<text x="163.2" y="58.1">IO6</text>
<text x="221" y="55.5">RX0</text>
<text x="221" y="58.1">IO15</text>
<text x="163.2" y="60.6">IO7</text>
<text x="163.2" y="65.7">IO1</text>
<text x="163.2" y="63.2">IO0</text>
<text x="221" y="65.7">IO22</text>
<text x="221" y="63.2">IO23</text>
<text x="163.2" y="68.2">IO8</text>
<text x="163.2" y="70.8">IO10</text>
<text x="221" y="70.8">IO20</text>
<text x="221" y="68.2">IO21</text>
<text x="163.2" y="75.9">IO12</text>
<text x="163.2" y="73.3">IO11</text>
<text x="221" y="73.3">IO19</text>
<text x="221" y="75.9">IO18</text>
<text x="244.3" y="77.1">IO9</text>
<text x="90.2" y="83.5">XI_12M</text>
<text x="138.7" y="83.5">DM4</text>
<text x="163.2" y="78.4">IO13</text>
<text x="221" y="78.4">IO9</text>
<text x="90.2" y="86">XO_12M</text>
<text x="138.7" y="86">DP4</text>
<text x="138.4" y="93.6">DM2</text>
<text x="105.4" y="98.7">UD-</text>
<text x="105.4" y="96.2">UD+</text>
<text x="138.4" y="96.2">DP2</text>
<text x="172.8" y="101.3">DP2</text>
<text x="172.8" y="103.8">DM2</text>
<text x="214.1" y="106.3">RX0</text>
<text x="214.1" y="103.8">TX0</text>
<text x="158.2" y="108.9">EN</text>
<text x="212.9" y="111.4">IO9</text>
<text x="36.8" y="130.5">IO13</text>
<text x="67.9" y="130.5">IO9</text>
<text x="36.8" y="135.5">IO11</text>
<text x="36.8" y="133">IO12</text>
<text x="67.9" y="135.5">IO19</text>
<text x="67.9" y="133">IO18</text>
<text x="36.8" y="143.2">IO1</text>
<text x="36.8" y="140.6">IO8</text>
<text x="36.8" y="138.1">IO10</text>
<text x="67.8" y="143.2">IO22</text>
<text x="67.9" y="140.6">IO21</text>
<text x="67.9" y="138.1">IO20</text>
<text x="36.7" y="148.2">IO7</text>
<text x="36.7" y="145.7">IO0</text>
<text x="67.8" y="145.7">IO23</text>
<text x="67.8" y="148.2">IO15</text>
<text x="107.9" y="148.2">IO8</text>
<text x="36.7" y="150.8">IO6</text>
<text x="36.7" y="155.9">IO4</text>
<text x="36.7" y="153.3">IO5</text>
<text x="67.9" y="155.9">IO3</text>
<text x="67.9" y="153.3">TX0</text>
<text x="67.9" y="150.8">RX0</text>
<text x="36.7" y="158.4">EN</text>
<text x="67.9" y="158.4">IO2</text>
</g>
<text font-size="1.1" fill="#840000" x="142" y="153.4">RGB</text>
</svg>
